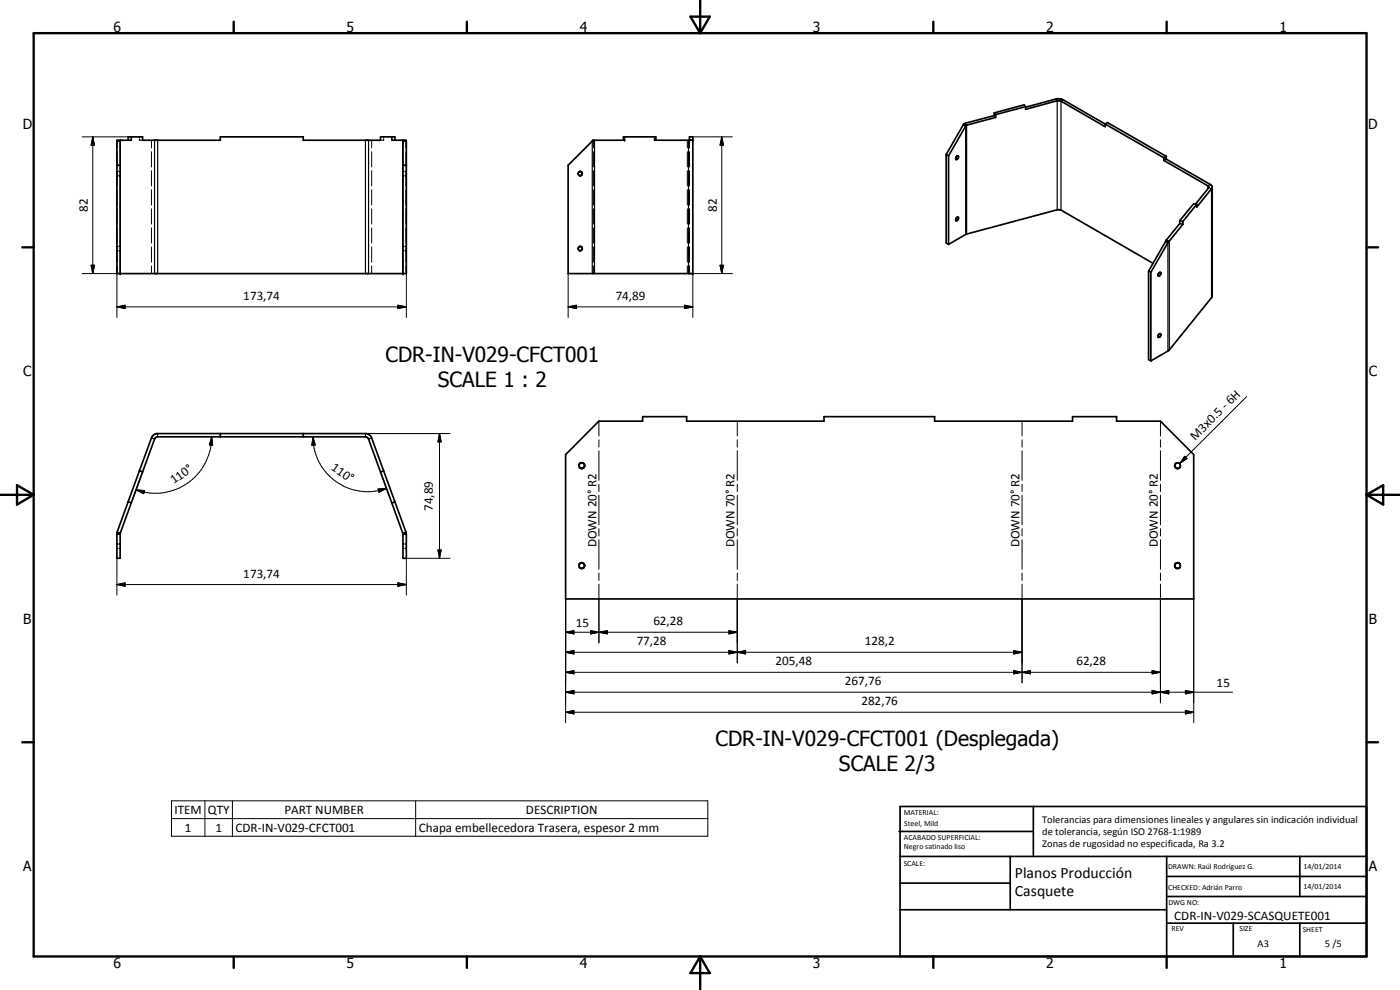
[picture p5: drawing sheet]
<svg xmlns="http://www.w3.org/2000/svg" width="420mm" height="297mm" viewBox="0 0 420 297" stroke-linecap="round" stroke-linejoin="round" font-family="sans-serif">
<g fill="none" stroke="#000" stroke-width=".51">
<path d="M289.1 37.5l.7 .3M289.1 37.5l-5.1 8.9M289.4 37.1l.5 .5M289.4 37.1l-.3 .4M289.8 37.8l-5.1 8.9M289.9 37.6l-.1 .2M298.4 34.7l.4 .5M298.4 33.9l.4 .5M298.4 33.9v.8M298.4 34.7l-9 2.4M298.8 34.4v.8M298.8 35.2l-8.9 2.4"/>
<path d="M307.8 32l-.4-.5-9 2.4M307.8 32v.8l9.5-2.6 .9 .1 13.5 7.7v-.8M307.8 32l-9 2.4M307.8 32.2l9.4-2.6h1l13.5 7.6M331.7 37.2l.7-.4 17.6 10.1M331.7 37.2l17.6 10.1M35.1 42.3h1M35.1 49.6h1M36.1 42.3v39.8M36.1 42.1v.2M38.5 42.1v-1h4.3v1h23.3v-1h24.9v1h23.2v-1h4.3v1M39.4 41.1v1h-4.3v40h86.9v-39.8"/>
<path d="M117.6 41.1v1h4.3l.1 .2M120.9 42.3h1.1M120.9 49.6h1.1M120.9 42.1v40M178.1 42.1l-.4 .2M187.1 42.1v-1h9.7v1h11.1M187.4 41.1v1h-9.5l-.2 .2M206.9 42.1v-1h1v41h-37.4v-32.5l7.2-7.3M284 46.4v26.5l.7 .4M284 46.4l.7 .3M284.7 46.7v26.6M287 47l.3-.3a.55 .55 0 0 1 .3 .8 .55 .55 0 0 1-.8 .2z"/>
<path d="M349.3 47.3v.8M349.3 48.1l13.4 7.8v.5l-3.9 4.8M350 47.8l13.6 7.9 .2 .3-.2 .6-4.5 5.5v-.8M350 47.8l-.7 .3M350 46.9v.9M350 46.9l-.7 .4M363.8 56.1v32.9l-12.9 16-5.5 3.3M284.7 73.3l5.2-3 28.1-7.4 28 16.1M287 65.4l.5-.2a.66 .66 0 0 1 0 .7 .66 .66 0 0 1-.6 .3zM349.8 72.4l.7 .4M349.8 72.4l-5.1 8.9M349.9 72.1l-.1 .3"/>
<path d="M349.9 72.1l.8 .4M350.5 72.8l-5.1 8.9M350.7 72.5l-.2 .3M354.1 67.1l.9 .2M354.1 66.2l.9 .3M354.1 66.2v.9M354.1 67.1l-4.2 5M355 66.5v.8M355 67.3l-4.3 5.2M359.1 61.3l-.8-.2-4.2 5.1M359.1 61.3l-4.1 5.2M344.7 81.3l.7 .4"/>
<path d="M344.7 81.3v26.6l.7 .4M345.4 81.7v26.6M347.8 81.9l.3-.2a.62 .62 0 0 1 .2 .7 .62 .62 0 0 1-.7 .4l-.1-.3zM347.8 100.2l.4-.1a.7 .7 0 0 1-.5 1.1l-.2-.3zM66.1 130.1v1M91 130.1v1M179.7 126.4h13.2v-1.4h13.2v1.4h41.2v-1.4h33.2v1.4h41.4v-1.4h13.2v1.4h13.2l10 10v43.3h-188.6v-43.3zM35.1 159.9v7.6h1v-7.2M35.1 159.9l1 .2M38.5 150.5l.9 .4M39.4 150.9l-3.3 9.2M41.9 141.2l.9 .4"/>
<path d="M114.2 141.6l3.4 9.3M114.2 141.6l-3.7-10.1-.8-.4h-62.4l-.4 .1-.5 .5-7 19.2M115.1 141.3l-.9 .3M115.1 141.3l3.4 9.3M115.1 141.3l-3.7-10.2-.8-.8-.6-.2h-63l-.7 .2-.7 .8-10.5 28.8M117.6 150.9l3.3 9.2M118.5 150.6l-.9 .3M118.5 150.6l3.4 9.3M121.9 159.9l.1 .4M121.9 159.9l-1 .2M35.1 160.3h1M36.1 160.1v.2"/>
<path d="M120.9 160.1v7.4h1.1v-7.2M120.9 160.3h1.1M269.8 249.5h40.3M270.1 242h140v45h-140zM270.1 257h140M303.2 257v16M310.1 242v15M350.1 257v30M390.1 257v12M270.1 265h33.1M270.1 273h80M350.1 277h60"/>
<path d="M350.1 269h60M350.1 263h60M370.1 277v10M390.1 277v10"/>
<circle cx="174.1" cy="52.1" r=".62"/>
<circle cx="174.1" cy="74.6" r=".62"/>
<circle cx="174.6" cy="139.7" r=".81"/>
<circle cx="353.4" cy="139.7" r=".83"/>
<circle cx="174.6" cy="169.7" r=".81"/>
<circle cx="353.4" cy="169.7" r=".83"/>
</g>
<g fill="none" stroke="#000" stroke-width=".35">
<path d="M289.6 37l.5 .5v32.7M289.8 37.8v32.6M316.9 29.7l.4 .5v32.7M319.1 30l-.7 .4v32.6M35.1 51.5h.3M35.1 52.7h.3M35.7 51.5h.4M35.7 52.7h.4M36.1 42.1v40M41.9 41.7v.4h.3M41.9 41.1v.3M42.5 42.1h.3"/>
<path d="M46.4 42.1v40M47.3 42.1v40M109.7 42.1v40M110.6 42.1v40M114.2 42.1h.3M115.1 41.7v.4h-.3M115.1 41.1v.3M120.9 42.1v40M120.9 51.5h.3M120.9 52.7h.3M121.6 51.5h.4M121.6 52.7h.4"/>
<path d="M177.7 42.3v39.8M178.4 42.1v40M187.1 41.1v.3M187.1 41.7v.4M187.4 42.1h.1M187.5 41.1v.3M187.5 41.7v.4M196.4 41.7l.1 .4M196.4 41.1v.3M196.4 41.7v.4M196.6 42.1h.2M206.6 42.1v40"/>
<path d="M206.9 42.1v2.3M206.9 45.5v4.6M206.9 51.2v4.6M206.9 56.9v4.6M362.7 56.4l.9 .2v32.7M363.2 55.3l-.7 .5v.8M35.1 74h.3M35.1 75.2h.3M35.7 74h.4M35.7 75.2h.4M120.9 74h.3M120.9 75.2h.3"/>
<path d="M121.6 74h.4M121.6 75.2h.4M206.9 62.7v4.5M206.9 68.4v4.5M206.9 74.1v4.6M206.9 79.8v2.3M350 72.1l.9 .2v32.7M350.5 72.8v32.5M45.5 131.4l.9 .3M47.3 130.1v1M109.7 130.1v1M111.5 131.4l-.9 .3"/>
<path d="M35.2 159.6l.9 .3M121.8 159.6l-.9 .3M35.1 163.3h.3M35.1 164.5h.3M35.7 163.3h.4M35.7 164.5h.4M120.9 163.3h.3M120.9 164.5h.3M121.6 163.3h.4M121.6 164.5h.4"/>
</g>
<g fill="#000">
<circle cx="36.1" cy="42.1" r=".25"/>
<circle cx="187.5" cy="42.1" r=".18"/>
<circle cx="196.8" cy="41.1" r=".25"/>
<circle cx="207.9" cy="42.1" r=".25"/>
<circle cx="36.1" cy="82.1" r=".25"/>
<circle cx="120.9" cy="82.1" r=".25"/>
<circle cx="207.9" cy="82.1" r=".25"/>
</g>
<g fill="none" stroke="#000" stroke-width=".3">
<path d="M24.7 41.1h14.7M27.8 41.1l.6 2.5h-1.1zM27.8 41.1v41M35.1 51.4h.3M35.1 52.8h.3M35.2 42.1v2.3M35.2 45.5v4.6M35.2 51.2v4.6M35.2 56.9v4.6M35.7 51.4h.4M35.7 52.8h.4M45.5 42.1v2.3"/>
<path d="M45.5 45.5v4.6M45.5 51.2v4.6M45.5 56.9v4.6M111.5 42.1v2.3M111.5 45.5v4.6M111.5 51.2v4.6M111.5 56.9v4.6M120.9 51.4h.3M120.9 52.8h.3M121.6 51.4h.4M121.6 52.8h.4M121.8 42.1v2.3"/>
<path d="M121.8 45.5v4.6M121.8 51.2v4.6M121.8 56.9v4.6M173.8 51.4a.73 .73 0 0 1 1.1 .7 .73 .73 0 0 1-1.1 .6M178.1 42.1v2.3M178.1 45.5v4.6M178.1 51.2v4.6M178.1 56.9v4.6M206.3 42.1v2.3M206.3 45.5v4.6M206.3 51.2v4.6M206.3 56.9v4.6"/>
<path d="M207.9 41.1h11.9M216.6 41.1l.5 2.5h-1zM216.6 41.1v41M27.3 79.6h1.1l-.6 2.5zM35.1 73.8h.3M35.1 75.3h.3M35.2 62.7v4.5M35.2 68.4v4.5M35.2 74.1v4.6M35.2 79.8v2.3M35.7 73.8h.4M35.7 75.3h.4"/>
<path d="M45.5 62.7v4.5M45.5 68.4v4.5M45.5 74.1v4.6M45.5 79.8v2.3M111.5 62.7v4.5M111.5 68.4v4.5M111.5 74.1v4.6M111.5 79.8v2.3M120.9 73.8h.3M120.9 75.3h.3M121.6 73.8h.4M121.6 75.3h.4"/>
<path d="M121.8 62.7v4.5M121.8 68.4v4.5M121.8 74.1v4.6M121.8 79.8v2.3M173.8 73.9a.74 .74 0 0 1 1.1 .7 .74 .74 0 0 1-1.1 .6M178.1 62.7v4.5M178.1 68.4v4.5M178.1 74.1v4.6M178.1 79.8v2.3M206.3 62.7v4.5M206.3 68.4v4.5M206.3 74.1v4.6"/>
<path d="M206.3 79.8v2.3M216.1 79.6h1l-.5 2.5zM24.7 82.1h11.4M35.1 92.1l2.4-.5v1zM35.1 92.1h86.9M35.1 82.1v13.1M119.4 91.6l2.6 .5-2.6 .5zM122 82.1v13.1M170.5 92.1l2.5-.5v1zM170.5 92.1h37.4M170.5 82.1v13.1M205.4 91.6l2.5 .5-2.5 .5z"/>
<path d="M206.6 82.1h13.2M207.9 82.1v13.1M374.1 119l-20 20M63.5 131.1l.3 2.5-.9-.1zM63.5 131.1a16.9 16.9 0 0 1-22.7 15.9M91 130.1h44.1M93.9 131.1l.7 2.4-1 .1zM93.9 131.1a16.4 16.4 0 0 0 22.1 15.5M131.9 130.1l.5 2.5h-1zM131.9 130.1v37.4M173.8 139.1a1.01 1.01 0 0 1 1.5-.1 1.01 1.01 0 0 1 0 1.4 1.01 1.01 0 0 1-1.5-.1M179.7 126.4v4.4"/>
<path d="M179.7 132v2.2M179.7 135.3v8.8M221.3 126.4v4.4M221.3 132v2.2M221.3 135.3v8.8M306.7 126.4v4.4M306.7 132v2.2M306.7 135.3v8.8M348.3 126.4v4.4M348.3 132v2.2M348.3 135.3v8.8M354.2 139.1a1.01 1.01 0 0 0-1.5-.1 1.01 1.01 0 0 0 0 1.4 1.01 1.01 0 0 0 1.5-.1"/>
<path d="M355.5 136.9l.8 .7-2.2 1.4zM40.8 147l2.6 .2-.3 .9zM42.8 141.6l-3.1 8.3M113.4 146.7l2.6-.1-2.3 1.1zM114.2 141.6l2.9 7.9M179.7 145.3v2.2M179.7 148.6v8.9M179.7 158.6v2.2M221.3 145.3v2.2M221.3 148.6v8.9M221.3 158.6v2.2M306.7 145.3v2.2"/>
<path d="M306.7 148.6v8.9M306.7 158.6v2.2M348.3 145.3v2.2M348.3 148.6v8.9M348.3 158.6v2.2M35.1 175.4l2.4-.5v1zM35.1 163.2h.3M35.1 164.6h.3M35.1 167.5v11.1M35.1 175.4h86.9M35.7 163.2h.4M35.7 164.6h.4"/>
<path d="M119.4 174.9l2.6 .5-2.6 .5zM120.9 163.2h.3M120.9 164.6h.3M121.6 163.2h.4M121.6 164.6h.4M131.4 165h1l-.5 2.5zM135.1 167.5h-13.1v11.1M169.7 179.7v37.2M173.8 169.1a1.01 1.01 0 0 1 1.5-.1 1.01 1.01 0 0 1 0 1.5 1.01 1.01 0 0 1-1.5-.2M179.7 161.9v8.9M179.7 171.9v2.3M179.7 175.3v17.6"/>
<path d="M221.3 161.9v8.9M221.3 171.9v2.3M221.3 175.3v23.6M306.7 161.9v8.9M306.7 171.9v2.3M306.7 175.3v29.6M348.3 161.9v8.9M348.3 171.9v2.3M348.3 175.3v35.6M354.2 169.1a1.01 1.01 0 0 0-1.5-.1 1.01 1.01 0 0 0 0 1.5 1.01 1.01 0 0 0 1.5-.2M358.3 179.7v37.2M169.7 195.7l2.5-.5v1z"/>
<path d="M169.7 189.7l2.5-.5v1zM169.7 195.7h137M169.7 189.7h51.6M177.2 189.2l2.5 .5-2.5 .5zM179.7 189.7l2.6-.5v1zM218.8 189.2l2.5 .5-2.5 .5zM218.8 195.2l2.5 .5-2.5 .5zM218.8 195.2l5 1v-1l-5 1zM221.3 195.7l2.5-.5v1zM304.2 195.2l2.5 .5-2.5 .5zM169.7 213.7l2.5-.5v1zM169.7 207.7l2.5-.5v1z"/>
<path d="M169.7 201.7l2.5-.5v1zM169.7 207.7h200.2M169.7 201.7h178.6M169.7 213.7h188.6M304.2 201.2l2.5 .5-2.5 .5zM306.7 201.7l2.5-.5v1zM345.8 201.2l2.5 .5-2.5 .5zM345.8 207.2l2.5 .5-2.5 .5zM345.8 207.2l5 1v-1l-5 1zM348.3 207.7l2.5-.5v1zM355.8 207.2l2.5 .5-2.5 .5zM355.8 213.2l2.5 .5-2.5 .5z"/>
<path d="M51.5 240.3h160.9v10.6h-160.9zM51.5 245.6h160.9M61.5 240.3v10.6M69.8 240.3v10.6M124.7 240.3v10.6"/>
</g>
<g fill="none" stroke="#000" stroke-width=".71">
<path d="M10.1 9.9h400v277.1h-400zM70.1 6.5v3.4M140.1 6.5v3.4M207.2 5h5.8l-2.9 4.9zM210.1 0v9.9M280.1 6.5v3.4M350.1 6.5v3.4M6.7 74.2h3.4M410.1 74.2h3.5M.1 148.5h10M5.1 145.6l5 2.9-5 2.9zM410.1 148.5h10"/>
<path d="M410.1 148.5l5-2.9v5.8zM6.7 222.7h3.4M410.1 222.7h3.5M70.1 287v3.4M140.1 287v3.4M210.1 287v10M210.1 287l2.9 5h-5.8zM280.1 287v3.4M350.1 287v3.4"/>
</g>
<g fill="#000">
<path d="M27.8 41.1l.6 2.5h-1.1zM216.6 41.1l.5 2.5h-1zM27.3 79.6h1.1l-.6 2.5zM216.1 79.6h1l-.5 2.5zM35.1 92.1l2.4-.5v1zM119.4 91.6l2.6 .5-2.6 .5zM170.5 92.1l2.5-.5v1zM205.4 91.6l2.5 .5-2.5 .5zM63.5 131.1l.3 2.5-.9-.1zM93.9 131.1l.7 2.4-1 .1zM131.9 130.1l.5 2.5h-1zM355.5 136.9l.8 .7-2.2 1.4z"/>
<path d="M40.8 147l2.6 .2-.3 .9zM113.4 146.7l2.6-.1-2.3 1.1zM35.1 175.4l2.4-.5v1zM119.4 174.9l2.6 .5-2.6 .5zM131.4 165h1l-.5 2.5zM169.7 195.7l2.5-.5v1zM169.7 189.7l2.5-.5v1zM177.2 189.2l2.5 .5-2.5 .5zM179.7 189.7l2.6-.5v1zM218.8 189.2l2.5 .5-2.5 .5zM218.8 195.2l2.5 .5-2.5 .5zM221.3 195.7l2.5-.5v1z"/>
<path d="M304.2 195.2l2.5 .5-2.5 .5zM169.7 213.7l2.5-.5v1zM169.7 207.7l2.5-.5v1zM169.7 201.7l2.5-.5v1zM304.2 201.2l2.5 .5-2.5 .5zM306.7 201.7l2.5-.5v1zM345.8 201.2l2.5 .5-2.5 .5zM345.8 207.2l2.5 .5-2.5 .5zM348.3 207.7l2.5-.5v1zM355.8 207.2l2.5 .5-2.5 .5zM355.8 213.2l2.5 .5-2.5 .5z"/>
</g>
<g font-size="6.3">
<text x="115.7" y="108.5">CDR-IN-V029-CFCT001</text>
<text x="131.4" y="116">SCALE 1 : 2</text>
<text x="214.7" y="223.8">CDR-IN-V029-CFCT001 (Desplegada)</text>
<text x="251.8" y="231.4">SCALE 2/3</text>
</g>
<g font-size="4.7">
<text x="304.6" y="263.5">Planos Producción</text>
<text x="304.6" y="268.9">Casquete</text>
</g>
<g font-size="4.2">
<text x="34" y="9.6">6</text>
<text x="104" y="9.6">5</text>
<text x="174" y="9.6">4</text>
<text x="244" y="9.6">3</text>
<text x="314" y="9.6">2</text>
<text x="384" y="9.6">1</text>
<text x="6.8" y="38.7">D</text>
<text x="410.6" y="38.7">D</text>
<text x="7" y="112.9">C</text>
<text x="410.8" y="112.9">C</text>
<text x="7" y="187.1">B</text>
<text x="410.8" y="187.1">B</text>
<text x="7" y="261.4">A</text>
<text x="410.8" y="261.4">A</text>
<text x="34" y="290.4">6</text>
<text x="104" y="290.4">5</text>
<text x="174" y="290.4">4</text>
<text x="244" y="290.4">3</text>
<text x="314" y="290.4">2</text>
<text x="384" y="290.4">1</text>
</g>
<g font-size="3.9">
<text x="26.3" y="63.6" transform="rotate(-90 26.3 63.6)">82</text>
<text x="215.1" y="63.6" transform="rotate(-90 215.1 63.6)">82</text>
<text x="73" y="90">173,74</text>
<text x="184.8" y="90">74,89</text>
<text x="358.7" y="132.2" transform="rotate(-45 358.7 132.2)">M3x0.5 - 6H</text>
<text x="99.2" y="140.7" transform="rotate(35 99.2 140.7)">110°</text>
<text x="52.1" y="145.3" transform="rotate(-35 52.1 145.3)">110°</text>
<text x="129.9" y="153.3" transform="rotate(-90 129.9 153.3)">74,89</text>
<text x="179" y="164.2" transform="rotate(-90 179 164.2)">DOWN 20° R2</text>
<text x="220.5" y="164.2" transform="rotate(-90 220.5 164.2)">DOWN 70° R2</text>
<text x="305.9" y="164.2" transform="rotate(-90 305.9 164.2)">DOWN 70° R2</text>
<text x="347.5" y="164.2" transform="rotate(-90 347.5 164.2)">DOWN 20° R2</text>
<text x="73" y="173.4">173,74</text>
<text x="172.8" y="188.1">15</text>
<text x="196.1" y="187.6">62,28</text>
<text x="191.1" y="193.6">77,28</text>
<text x="259.5" y="193.6">128,2</text>
<text x="232.8" y="199.6">205,48</text>
<text x="323" y="199.6">62,28</text>
<text x="253.5" y="205.7">267,76</text>
<text x="365.1" y="206.2">15</text>
<text x="258.5" y="211.6">282,76</text>
<text x="52.4" y="244.2">ITEM</text>
<text x="62.4" y="244.2">QTY</text>
<text x="85.3" y="244.2">PART NUMBER</text>
<text x="157.8" y="244.2">DESCRIPTION</text>
<text x="55.5" y="249.5">1</text>
<text x="64.6" y="249.5">1</text>
<text x="70.7" y="249.5">CDR-IN-V029-CFCT001</text>
<text x="125.7" y="249.6">Chapa embellecedora Trasera, espesor 2 mm</text>
<text x="352.4" y="276">CDR-IN-V029-SCASQUETE001</text>
</g>
<g font-size="3.1">
<text x="312.7" y="246.8">Tolerancias para dimensiones lineales y angulares sin indicación individual</text>
<text x="312.7" y="250.4">de tolerancia, según ISO 2768-1:1989</text>
<text x="312.7" y="254">Zonas de rugosidad no especificada, Ra 3.2</text>
<text x="377.4" y="284.1">A3</text>
<text x="397.6" y="284.2">5 /5</text>
</g>
<g font-size="2.4">
<text x="271.2" y="244.4">MATERIAL:</text>
<text x="271.3" y="252">ACABADO SUPERFICIAL:</text>
<text x="271.4" y="247.9">Steel, Mild</text>
<text x="271.3" y="254.6">Negro satinado liso</text>
<text x="271.2" y="259.7">SCALE:</text>
<text x="350.6" y="260.8">DRAWN: Raúl Rodríguez G.</text>
<text x="391.2" y="260.6">14/01/2014</text>
<text x="350.6" y="267.1">CHECKED: Adrián Parro</text>
<text x="391.2" y="266.7">14/01/2014</text>
<text x="350.6" y="271.4">DWG NO:</text>
<text x="351.6" y="279.3">REV</text>
<text x="372" y="279.4">SIZE</text>
<text x="391" y="279.6">SHEET</text>
</g>
</svg>
